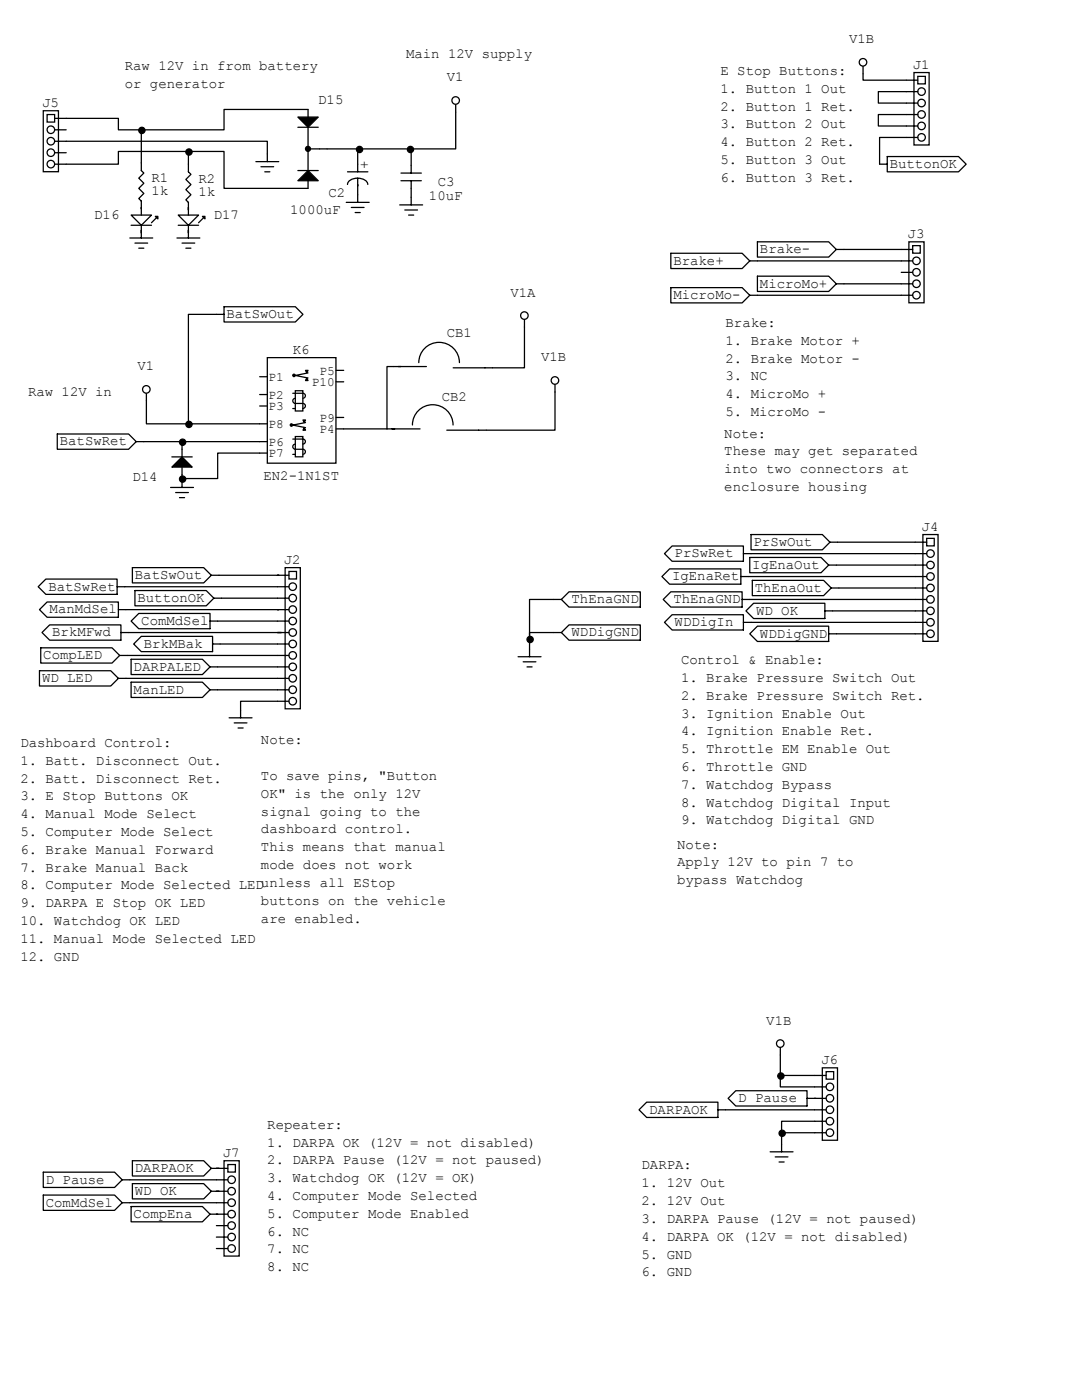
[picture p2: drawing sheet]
<svg xmlns="http://www.w3.org/2000/svg" width="216mm" height="279mm" viewBox="0 0 216 279" stroke-linecap="round" stroke-linejoin="round" font-family="sans-serif">
<path d="M104.6 63.8v1.5" fill="none" stroke="#000" stroke-width=".25"/>
<circle cx="104.6" cy="63" r=".76" fill="#fff" stroke="#000" stroke-width=".25"/>
<path d="M80 36.1h4.1M80 34.5h4.1M82 33v1.5M82 36.1v1.5M155.7 209v1.6" fill="none" stroke="#000" stroke-width=".25"/>
<circle cx="155.7" cy="208.3" r=".76" fill="#fff" stroke="#000" stroke-width=".25"/>
<path d="M172.2 13.2v1.5" fill="none" stroke="#000" stroke-width=".25"/>
<circle cx="172.2" cy="12.4" r=".76" fill="#fff" stroke="#000" stroke-width=".25"/>
<path d="M110.7 76.7v1.5" fill="none" stroke="#000" stroke-width=".25"/>
<circle cx="110.7" cy="75.9" r=".76" fill="#fff" stroke="#000" stroke-width=".25"/>
<path d="M90.9 20.8v1.6" fill="none" stroke="#000" stroke-width=".25"/>
<circle cx="90.9" cy="20.1" r=".76" fill="#fff" stroke="#000" stroke-width=".25"/>
<path d="M29.2 78.5v1.5" fill="none" stroke="#000" stroke-width=".25"/>
<g fill="#fff" stroke="#000" stroke-width=".25">
<path d="M8.6 22.1h3.1v12.2h-3.1z" fill-rule="evenodd"/>
<path d="M9.4 22.9h1.5v1.5h-1.5z" fill-rule="evenodd"/>
<circle cx="29.2" cy="77.7" r=".76"/>
<circle cx="10.1" cy="25.9" r=".76"/>
<circle cx="10.1" cy="28.2" r=".76"/>
<circle cx="10.1" cy="30.5" r=".76"/>
<circle cx="10.1" cy="32.8" r=".76"/>
</g>
<path d="M10.9 23.6h2.3M10.9 25.9h2.3M10.9 28.2h2.3M10.9 30.5h2.3M10.9 32.8h2.3" fill="none" stroke="#000" stroke-width=".25"/>
<g fill="#fff" stroke="#000" stroke-width=".25">
<path d="M181.4 48.3h3v12.1h-3z" fill-rule="evenodd"/>
<path d="M182.1 49h1.5v1.5h-1.5z" fill-rule="evenodd"/>
<circle cx="182.9" cy="52.1" r=".76"/>
<circle cx="182.9" cy="54.3" r=".76"/>
<circle cx="182.9" cy="56.6" r=".76"/>
<circle cx="182.9" cy="58.9" r=".76"/>
</g>
<g fill="none" stroke="#000" stroke-width=".25">
<path d="M133.9 50.5h14.2l1.5 1.6-1.5 1.5h-14.2zM133.9 57.4h14.2l1.5 1.5-1.5 1.6h-14.2zM149.6 52.1h1.5M149.6 58.9h1.5M151.1 48.3h14.3l1.5 1.5-1.5 1.5h-14.3zM151.1 55.1h14.3l1.5 1.5-1.5 1.6h-14.3zM166.9 49.8h1.5M166.9 56.6h1.5M179.8 49.8h2.3M179.8 52.1h2.3M179.8 54.4h2.3M179.8 56.6h2.3"/>
<path d="M179.8 58.9h2.3"/>
</g>
<g fill="#fff" stroke="#000" stroke-width=".25">
<path d="M44.7 231.6h3v19.1h-3z" fill-rule="evenodd"/>
<path d="M45.5 232.4h1.5v1.5h-1.5z" fill-rule="evenodd"/>
<circle cx="46.2" cy="235.4" r=".76"/>
<circle cx="46.2" cy="237.7" r=".76"/>
<circle cx="46.2" cy="240" r=".76"/>
<circle cx="46.2" cy="242.3" r=".76"/>
<circle cx="46.2" cy="244.6" r=".76"/>
<circle cx="46.2" cy="246.9" r=".76"/>
<circle cx="46.2" cy="249.2" r=".76"/>
</g>
<g fill="none" stroke="#000" stroke-width=".25">
<path d="M78.5 73.2h6.6M83.6 72.4a4.1 4.1 0 0 1 4-4.1 4.1 4.1 0 0 1 4.1 4.1M90.4 73.4h7.9M110.5 119.6h1.5M112 119.6l1.5-1.5h14.3v3.1h-14.3zM103.4 131.1h4.5M104.4 132.1h2.5M105.2 133.1h1M105.7 129.5v1.6M110.5 126.2h1.5M112 126.2l1.5-1.5h14.3v3.1h-14.3zM8.6 238.5h14.3l1.5 1.5-1.5 1.6h-14.3z"/>
<path d="M8.6 233.9h14.3l1.5 1.6-1.5 1.5h-14.3zM24.4 235.5h1.5M26.4 236.2h14.2l1.6 1.5-1.6 1.6h-14.2zM26.4 231.6h14.2l1.6 1.6-1.6 1.5h-14.2zM42.2 233.2h3.3M42.2 237.7h3.3M43.2 235.5h2.3M24.4 240h1.5M26.2 240.8h14.2l1.5 1.5-1.5 1.5h-14.2zM41.9 242.3h3.6M43.2 240h2.3M43.2 244.6h2.3"/>
<path d="M43.2 246.9h2.3M43.2 249.2h2.3"/>
</g>
<path d="M53.3 71.4h13.7v21h-13.7z" fill-rule="evenodd" fill="#fff" stroke="#000" stroke-width=".25"/>
<path d="M61.5 74.4l-2.6 .5 2.6 .5" fill="none" stroke="#fff" stroke-width=".25"/>
<g fill="#000" stroke="#000" stroke-width=".25">
<path d="M61 73.9h.5l-.3 .5z" fill-rule="evenodd"/>
<path d="M61.2 75.4l.3 .5h-.5z" fill-rule="evenodd"/>
<circle cx="58.7" cy="74.9" r=".24"/>
</g>
<path d="M61.5 74.4l-2.6 .5 2.6 .5" fill="none" stroke="#000" stroke-width=".25"/>
<path d="M58.9 78h1.5v4h-1.5z" fill-rule="evenodd" fill="#fff" stroke="#000" stroke-width=".25"/>
<path d="M58.4 78.5h2.1M58.9 79.5a.5 .5 0 0 0-.5 .5 .5 .5 0 0 0 .5 .5h1.6M60.4 78.5a.5 .5 0 0 1 .5 .5 .5 .5 0 0 1-.5 .5M58.4 81.5h.5M60.4 80.5a.5 .5 0 0 1 .5 .5 .5 .5 0 0 1-.5 .5" fill="none" stroke="#000" stroke-width=".25"/>
<path d="M58.9 87.1h1.5v4.1h-1.5z" fill-rule="evenodd" fill="#fff" stroke="#000" stroke-width=".25"/>
<g fill="none" stroke="#000" stroke-width=".25">
<path d="M51.1 32.3h4.5M52.1 33.3h2.5M52.8 34.3h1M53.3 30.7v1.6M59.4 34h4.1M59.4 25.4h4.1M61.5 21.8v1.6M61.5 25.4v8.6M61.5 36.1v1.5M61.5 29.7h3.8M69.3 36.8a1.76 1.76 0 0 1 2.1-1.2 1.78 1.78 0 0 1 2 1.2M69.3 34.3h4.1"/>
<path d="M71.4 32.8v1.5M71.4 35.6v1.5M71.4 38.9v1.5M82 39.4v1.5M26.2 45h4M31.2 43.4l-1 1M69.1 40.4h4.6M70.1 41.4h2.5M70.9 42.4h1M79.8 40.9h4.5M80.8 41.9h2.5M81.5 42.9h1"/>
<path d="M43.2 62.7h1.5M44.7 61.2h14.2l1.6 1.5-1.6 1.6h-14.2zM51.8 75.2h1.5M51.8 78.7h1.5M67.1 73.9h1.5M67.1 76.2h1.5M11.4 86.6h14.3l1.5 1.5-1.5 1.6h-14.3zM27.2 88.1h1.5M34 97.3h4.6M34.3 91.2h4.1M35.1 98.3h2.5M35.8 99.3h1"/>
<path d="M36.3 89.7v1.5M36.3 93.2v1.5M36.3 95.8v1.5M51.8 81h1.5M51.8 84.6h1.5M51.8 88.1h1.5M51.8 90.4h1.5M58.4 87.6h2.1M58.4 90.7h.5M58.9 88.6a.5 .5 0 0 0-.5 .5 .5 .5 0 0 0 .5 .5l1.6 .1M60.4 87.6a.5 .5 0 0 1 .5 .5 .5 .5 0 0 1-.5 .5M60.4 89.7a.5 .5 0 0 1 .5 .5 .5 .5 0 0 1-.5 .5"/>
<path d="M61 84.3l-2.6 .5 2.6 .5M67.1 85.6h1.5M67.1 83.3h1.5M77.2 85.6h6.6M82.3 84.8a4.1 4.1 0 0 1 4-4 4.1 4.1 0 0 1 4.1 4M89.2 85.9h7.8"/>
</g>
<path d="M61 84.3l-2.6 .5 2.6 .5" fill="none" stroke="#fff" stroke-width=".25"/>
<g fill="#000" stroke="#000" stroke-width=".25">
<path d="M61.5 34l2 2.1h-4.1z" fill-rule="evenodd"/>
<path d="M59.4 23.4h4.1l-2 2z" fill-rule="evenodd"/>
<path d="M31 43.2h.5v.5z" fill-rule="evenodd"/>
<path d="M36.3 91.2l2.1 2h-4.1z" fill-rule="evenodd"/>
<path d="M60.5 83.8h.5l-.3 .5z" fill-rule="evenodd"/>
<path d="M60.7 85.3l.3 .6h-.5z" fill-rule="evenodd"/>
<circle cx="61.5" cy="29.7" r=".5"/>
<circle cx="58.2" cy="84.8" r=".24"/>
</g>
<path d="M26.2 42.9h4l-2 2.1z" fill-rule="evenodd" fill="#fff" stroke="#000" stroke-width=".25"/>
<path d="M28.2 41.4v1.5M28.2 45v1.5M35.6 45h4M40.6 43.4l-1 1" fill="none" stroke="#000" stroke-width=".25"/>
<path d="M40.4 43.2h.5v.5z" fill-rule="evenodd" fill="#000" stroke="#000" stroke-width=".25"/>
<path d="M35.6 42.9h4l-2 2.1z" fill-rule="evenodd" fill="#fff" stroke="#000" stroke-width=".25"/>
<path d="M25.9 47.5h4.6M26.9 48.5h2.6M27.7 49.5h1M28.2 46v1.5M35.3 47.5h4.6M36.3 48.5h2.6M37.1 49.5h1M37.6 41.4v1.5M37.6 45v2.5" fill="none" stroke="#000" stroke-width=".25"/>
<g fill="#fff" stroke="#000" stroke-width=".25">
<path d="M164.1 213.1h3v14.5h-3z" fill-rule="evenodd"/>
<path d="M164.8 213.9h1.5v1.5h-1.5z" fill-rule="evenodd"/>
<circle cx="165.6" cy="216.9" r=".76"/>
<circle cx="165.6" cy="219.2" r=".76"/>
<circle cx="165.6" cy="221.5" r=".76"/>
<circle cx="165.6" cy="223.8" r=".76"/>
<circle cx="165.6" cy="226" r=".76"/>
</g>
<g fill="none" stroke="#000" stroke-width=".25">
<path d="M9.1 115.6h14.3v3h-14.3l-1.5-1.5zM23.4 117.1h1.5M26.4 113.3h14.2l1.6 1.5-1.6 1.5h-14.2zM26.9 117.9h14.2l1.6 1.5-1.6 1.5h-14.2zM42.2 114.8h1.5M42.7 119.4h1.5M7.9 133.9h14.2l1.5 1.5-1.5 1.5h-14.2zM8.1 129.3h14.3l1.5 1.5-1.5 1.5h-14.3zM9.4 120.1h14.2v3.1h-14.2l-1.5-1.5zM9.9 124.7h14.2v3.1h-14.2l-1.5-1.6zM23.6 135.4h1.5M23.6 121.7h1.5"/>
<path d="M23.9 130.8h1.5M24.1 126.2h1.6M26.2 131.6h14.2l1.5 1.5-1.5 1.5h-14.2zM26.2 136.1h14.2l1.5 1.6-1.5 1.5h-14.2zM26.2 124l1.5-1.6h14.2v3.1h-14.2zM28.2 127h14.2v3h-14.2l-1.5-1.5zM41.9 133.1h1.5M41.9 137.7h1.5M41.9 124h1.5M42.4 128.5h1.5M45.7 143.3h4.6M46.7 144.3h2.6"/>
<path d="M47.5 145.3h1M48 141.7v1.6M145.3 219.2l1.5-1.5h14.2v3h-14.2zM161 219.2h3.8M162.6 214.6h2.2M162.6 216.9h2.2M127.5 221.5l1.5-1.5h14.3v3h-14.3zM143.3 221.5h1.5M153.7 229.9h4.5M154.7 230.9h2.5M155.4 231.9h1.1M156 228.3v1.6"/>
<path d="M162.6 221.5h2.2M162.6 223.8h2.2M162.6 226.1h2.2"/>
</g>
<g fill="#fff" stroke="#000" stroke-width=".25">
<path d="M56.9 113.3h3v28.2h-3z" fill-rule="evenodd"/>
<path d="M57.7 114h1.5v1.5h-1.5z" fill-rule="evenodd"/>
<circle cx="58.4" cy="117.1" r=".76"/>
<circle cx="58.4" cy="119.4" r=".76"/>
<circle cx="58.4" cy="121.7" r=".76"/>
<circle cx="58.4" cy="123.9" r=".76"/>
<circle cx="58.4" cy="126.2" r=".76"/>
<circle cx="58.4" cy="128.5" r=".76"/>
<circle cx="58.4" cy="130.8" r=".76"/>
<circle cx="58.4" cy="133.1" r=".76"/>
<circle cx="58.4" cy="135.4" r=".76"/>
<circle cx="58.4" cy="137.7" r=".76"/>
<circle cx="58.4" cy="139.9" r=".76"/>
</g>
<path d="M55.4 114.8h2.3M55.4 117.1h2.3M55.4 119.4h2.3M55.4 121.7h2.3M55.4 124h2.3M55.4 126.2h2.3M55.4 128.5h2.3M55.4 130.8h2.3M55.4 133.1h2.3M55.4 135.4h2.3M55.4 137.7h2.3M55.4 140h2.3" fill="none" stroke="#000" stroke-width=".25"/>
<g fill="#fff" stroke="#000" stroke-width=".25">
<path d="M184.1 106.7h3.1v21.3h-3.1z" fill-rule="evenodd"/>
<path d="M184.9 107.4h1.5v1.5h-1.5z" fill-rule="evenodd"/>
<circle cx="185.7" cy="110.5" r=".76"/>
<circle cx="185.7" cy="112.8" r=".76"/>
<circle cx="185.7" cy="115" r=".76"/>
<circle cx="185.7" cy="117.3" r=".76"/>
<circle cx="185.7" cy="119.6" r=".76"/>
<circle cx="185.7" cy="121.9" r=".76"/>
<circle cx="185.7" cy="124.2" r=".76"/>
<circle cx="185.7" cy="126.5" r=".76"/>
</g>
<g fill="none" stroke="#000" stroke-width=".25">
<path d="M132.1 115.1l1.5-1.6h14.2v3.1h-14.2zM132.3 119.6l1.6-1.5h14.2v3.1h-14.2zM132.6 110.5l1.5-1.5h14.2v3h-14.2zM147.8 115.1h1.6M148.1 119.6h1.5M148.3 110.5h1.6M149.6 111.3h14.2l1.6 1.5-1.6 1.5h-14.2zM149.9 106.7h14.2l1.5 1.5-1.5 1.5h-14.2zM150.1 115.8h14.2l1.6 1.5-1.6 1.6h-14.2zM165.4 112.8h1.5M165.6 108.2h1.5M165.9 117.3h1.5"/>
<path d="M182.6 108.2h2.3M182.6 110.5h2.3M182.6 112.8h2.3M182.6 115.1h2.3M182.6 117.3h2.3M182.6 119.6h2.3M132.6 124.2l1.5-1.5h14.2v3h-14.2zM148.3 124.2h1.6M149.6 126.5l1.5-1.5h14.3v3h-14.3zM150.4 120.4h14.2v3h-14.2l-1.6-1.5zM164.6 121.9h1.5M165.4 126.5h1.5"/>
<path d="M182.6 121.9h2.3M182.6 124.2h2.3M182.6 126.5h2.3"/>
</g>
<g fill="#fff" stroke="#000" stroke-width=".25">
<path d="M182.4 14.5h3v14.4h-3z" fill-rule="evenodd"/>
<path d="M183.1 15.2h1.5v1.5h-1.5z" fill-rule="evenodd"/>
<circle cx="183.9" cy="18.3" r=".76"/>
<circle cx="183.9" cy="20.6" r=".76"/>
<circle cx="183.9" cy="22.8" r=".76"/>
<circle cx="183.9" cy="25.1" r=".76"/>
<circle cx="183.9" cy="27.4" r=".76"/>
</g>
<g fill="none" stroke="#000" stroke-width=".25">
<path d="M172.2 14.7v1.3h10.9M183.1 18.3h-7.8v2.3h7.8M13.2 32.8h10.4v-2.6h21.1v7.4h16.8M13.2 28.2h40.1v2.5M28.2 25.9v8.1l.5 .5-1 1.1 1 1-1 1 1 1-1 1 .5 .5v1.6M37.6 30.2v4.1l.5 .5-1 1 1 1-1 1 1 1.1-1 1 .5 .5v1.5M61.5 21.8h-16.8v4.1h-21.1v-2.3h-10.4M71.4 37.1v-.3v2.1M71.6 29.7h-.2v3.1M81.8 29.7h.2v3.3M82 37.6v1.8M90.9 22.4v7.3h-25.6"/>
<path d="M177 31.2h14.3l1.5 1.6-1.5 1.5h-14.3zM183.1 27.4h-7.6v5.4h1.5M183.1 22.9h-7.8v2.2h7.8M28.2 46v.5M37.6 46v.5M151.1 58.9h28.7M151.1 52.1h28.7M168.4 56.6h11.4M168.4 49.8h11.4M43.2 62.7h-5.6v21.9M78.5 73.2h-1.3v12.4h-8.6M104.6 65.3v8.1h-6.3"/>
<path d="M110.7 78.2v7.7h-13.7M28.7 88.1h23.1M29.2 80v4.6h22.6M36.3 88.1v1.6M36.3 94.7v1.1M51.8 90.4h-8.4v5.1h-7.1M24.9 117.1h30.5M43.7 114.8h11.9h-.2M44.2 119.4h11.2M110.5 119.6h-4.8v7.9M149.4 115.1h33.2M149.6 119.6h33"/>
<path d="M149.9 110.5h32.7M166.9 112.8h15.7M167.1 108.2h15.5M167.4 117.3h15.2M25.1 121.7h30.5h-.2M25.1 135.4h30.3M25.4 130.8h30M25.7 126.2h30.4h-.7M43.4 137.7h12M43.4 133.1h12M43.4 124h12M43.9 128.5h11.5"/>
<path d="M55.4 140h-7.4v1.7M110.5 126.2h-4.8v3.3M149.9 124.2h32.7M166.1 121.9h16.5M166.9 126.5h15.7M155.7 214.6v2.3h6.9M155.7 210.6v4h6.9M162.6 219.2h.1M25.9 235.5h17.3M43.2 237.7h.5M43.2 233.2h.5M144.8 221.5h17.8"/>
<path d="M162.6 223.8h-6.6v2.3M162.6 226.1h-6.6v2.2M25.9 240h17.3M43.2 242.3h.2"/>
</g>
<g fill="#000" stroke="#000" stroke-width=".25">
<circle cx="28.3" cy="26" r=".62"/>
<circle cx="37.7" cy="30.3" r=".62"/>
<circle cx="71.7" cy="29.8" r=".62"/>
<circle cx="81.9" cy="29.8" r=".62"/>
<circle cx="36.4" cy="95.6" r=".62"/>
<circle cx="36.4" cy="88.3" r=".62"/>
<circle cx="37.7" cy="84.7" r=".62"/>
<circle cx="105.8" cy="127.6" r=".62"/>
<circle cx="155.8" cy="214.7" r=".62"/>
<circle cx="156.1" cy="226.2" r=".62"/>
</g>
<g font-size="2.8">
<text x="81" y="11.6">Main 12V supply</text>
<text x="169.4" y="8.6">V1B</text>
<text x="24.9" y="13.9">Raw 12V in from battery</text>
<text x="24.9" y="17.5">or generator</text>
<text x="89.2" y="16.3">V1</text>
<text x="143.8" y="14.9">E Stop Buttons:</text>
<text x="182.1" y="13.7">J1</text>
<text x="8.4" y="21.3">J5</text>
<text x="63.5" y="20.8">D15</text>
<text x="143.8" y="18.5">1. Button 1 Out</text>
<text x="143.8" y="22.1">2. Button 1 Ret.</text>
<text x="143.8" y="25.6">3. Button 2 Out</text>
<text x="143.8" y="29.2">4. Button 2 Ret.</text>
<text x="73.5" y="33.8" transform="rotate(-90 73.5 33.8)">+</text>
<text x="143.8" y="32.7">5. Button 3 Out</text>
<text x="177.5" y="33.5">ButtonOK</text>
<text x="30.2" y="36.3">R1</text>
<text x="30.2" y="38.9">1k</text>
<text x="39.6" y="36.6">R2</text>
<text x="39.6" y="39.1">1k</text>
<text x="65.5" y="39.4">C2</text>
<text x="85.6" y="39.9">10uF</text>
<text x="87.4" y="37.1">C3</text>
<text x="143.8" y="36.3">6. Button 3 Ret.</text>
<text x="18.8" y="43.7">D16</text>
<text x="42.7" y="43.7">D17</text>
<text x="57.9" y="42.7">1000uF</text>
<text x="181.1" y="47.5">J3</text>
<text x="134.4" y="52.8">Brake+</text>
<text x="151.6" y="50.5">Brake-</text>
<text x="101.9" y="59.2">V1A</text>
<text x="134.4" y="59.7">MicroMo-</text>
<text x="151.6" y="57.4">MicroMo+</text>
<text x="45.2" y="63.5">BatSwOut</text>
<text x="144.8" y="65.2">Brake:</text>
<text x="58.4" y="70.6">K6</text>
<text x="89.2" y="67.3">CB1</text>
<text x="144.8" y="68.8">1. Brake Motor +</text>
<text x="27.4" y="73.9">V1</text>
<text x="107.9" y="72.1">V1B</text>
<text x="144.8" y="72.3">2. Brake Motor -</text>
<text x="144.8" y="75.9">3. NC</text>
<text x="5.6" y="79">Raw 12V in</text>
<text x="88.1" y="80">CB2</text>
<text x="144.8" y="79.5">4. MicroMo +</text>
<text x="144.8" y="83">5. MicroMo -</text>
<text x="11.9" y="88.9">BatSwRet</text>
<text x="144.5" y="87.3">Note:</text>
<text x="52.6" y="95.8">EN2-1N1ST</text>
<text x="144.5" y="90.9">These may get separated</text>
<text x="144.5" y="94.4">into two connectors at</text>
<text x="26.4" y="96">D14</text>
<text x="144.5" y="98">enclosure housing</text>
<text x="183.9" y="105.9">J4</text>
<text x="56.6" y="112.5">J2</text>
<text x="134.6" y="111.3">PrSwRet</text>
<text x="150.1" y="113.5">IgEnaOut</text>
<text x="150.4" y="109">PrSwOut</text>
<text x="9.7" y="117.9">BatSwRet</text>
<text x="26.9" y="115.6">BatSwOut</text>
<text x="134.1" y="115.8">IgEnaRet</text>
<text x="150.6" y="118.1">ThEnaOut</text>
<text x="9.9" y="122.4">ManMdSel</text>
<text x="27.4" y="120.1">ButtonOK</text>
<text x="28.2" y="124.7">ComMdSel</text>
<text x="114" y="120.4">ThEnaGND</text>
<text x="134.4" y="120.4">ThEnaGND</text>
<text x="134.6" y="125">WDDigIn</text>
<text x="150.9" y="122.7">WD OK</text>
<text x="8.6" y="131.6">CompLED</text>
<text x="10.4" y="127">BrkMFwd</text>
<text x="28.7" y="129.3">BrkMBak</text>
<text x="114" y="127">WDDigGND</text>
<text x="151.6" y="127.3">WDDigGND</text>
<text x="8.4" y="136.1">WD LED</text>
<text x="26.7" y="133.9">DARPALED</text>
<text x="135.9" y="132.5">Control &amp; Enable:</text>
<text x="135.9" y="136.1">1. Brake Pressure Switch Out</text>
<text x="26.7" y="138.4">ManLED</text>
<text x="135.9" y="139.7">2. Brake Pressure Switch Ret.</text>
<text x="135.9" y="143.2">3. Ignition Enable Out</text>
<text x="4.1" y="149.1">Dashboard Control:</text>
<text x="52.1" y="148.5">Note:</text>
<text x="135.9" y="146.8">4. Ignition Enable Ret.</text>
<text x="4.1" y="152.6">1. Batt. Disconnect Out.</text>
<text x="52.1" y="155.7">To save pins, &quot;Button</text>
<text x="135.9" y="150.3">5. Throttle EM Enable Out</text>
<text x="135.9" y="153.9">6. Throttle GND</text>
<text x="4.1" y="156.2">2. Batt. Disconnect Ret.</text>
<text x="4.1" y="159.7">3. E Stop Buttons OK</text>
<text x="52.1" y="159.2">OK&quot; is the only 12V</text>
<text x="135.9" y="157.4">7. Watchdog Bypass</text>
<text x="135.9" y="161">8. Watchdog Digital Input</text>
<text x="4.1" y="163.3">4. Manual Mode Select</text>
<text x="4.1" y="166.8">5. Computer Mode Select</text>
<text x="52.1" y="162.8">signal going to the</text>
<text x="52.1" y="166.3">dashboard control.</text>
<text x="135.9" y="164.5">9. Watchdog Digital GND</text>
<text x="4.1" y="170.4">6. Brake Manual Forward</text>
<text x="4.1" y="173.9">7. Brake Manual Back</text>
<text x="52.1" y="169.9">This means that manual</text>
<text x="52.1" y="173.4">mode does not work</text>
<text x="135.1" y="169.4">Note:</text>
<text x="135.1" y="172.9">Apply 12V to pin 7 to</text>
<text x="4.1" y="177.5">8. Computer Mode Selected LEDunless all EStop</text>
<text x="135.1" y="176.5">bypass Watchdog</text>
<text x="4.1" y="181.1">9. DARPA E Stop OK LED</text>
<text x="4.1" y="184.6">10. Watchdog OK LED</text>
<text x="52.1" y="180.5">buttons on the vehicle</text>
<text x="52.1" y="184.1">are enabled.</text>
<text x="4.1" y="188.2">11. Manual Mode Selected LED</text>
<text x="4.1" y="191.7">12. GND</text>
<text x="152.9" y="204.5">V1B</text>
<text x="163.8" y="212.3">J6</text>
<text x="147.3" y="220">D Pause</text>
<text x="53.3" y="225.3">Repeater:</text>
<text x="129.5" y="222.2">DARPAOK</text>
<text x="26.9" y="233.9">DARPAOK</text>
<text x="44.4" y="230.9">J7</text>
<text x="53.3" y="228.8">1. DARPA OK (12V = not disabled)</text>
<text x="53.3" y="232.4">2. DARPA Pause (12V = not paused)</text>
<text x="128" y="233.4">DARPA:</text>
<text x="9.1" y="236.2">D Pause</text>
<text x="26.9" y="238.5">WD OK</text>
<text x="53.3" y="235.9">3. Watchdog OK (12V = OK)</text>
<text x="53.3" y="239.5">4. Computer Mode Selected</text>
<text x="128" y="236.9">1. 12V Out</text>
<text x="9.1" y="240.8">ComMdSel</text>
<text x="26.7" y="243.1">CompEna</text>
<text x="53.3" y="243">5. Computer Mode Enabled</text>
<text x="128" y="240.5">2. 12V Out</text>
<text x="128" y="244">3. DARPA Pause (12V = not paused)</text>
<text x="53.3" y="246.6">6. NC</text>
<text x="53.3" y="250.1">7. NC</text>
<text x="128" y="247.6">4. DARPA OK (12V = not disabled)</text>
<text x="128" y="251.2">5. GND</text>
<text x="53.3" y="253.7">8. NC</text>
<text x="128" y="254.7">6. GND</text>
</g>
<g font-size="2.5">
<text x="53.6" y="76">P1</text>
<text x="62.2" y="77">P10</text>
<text x="63.8" y="74.7">P5</text>
<text x="53.6" y="81.9">P3</text>
<text x="53.6" y="79.6">P2</text>
<text x="53.6" y="85.4">P8</text>
<text x="53.6" y="89">P6</text>
<text x="63.8" y="86.4">P4</text>
<text x="63.8" y="84.1">P9</text>
<text x="53.6" y="91.2">P7</text>
</g>
</svg>
